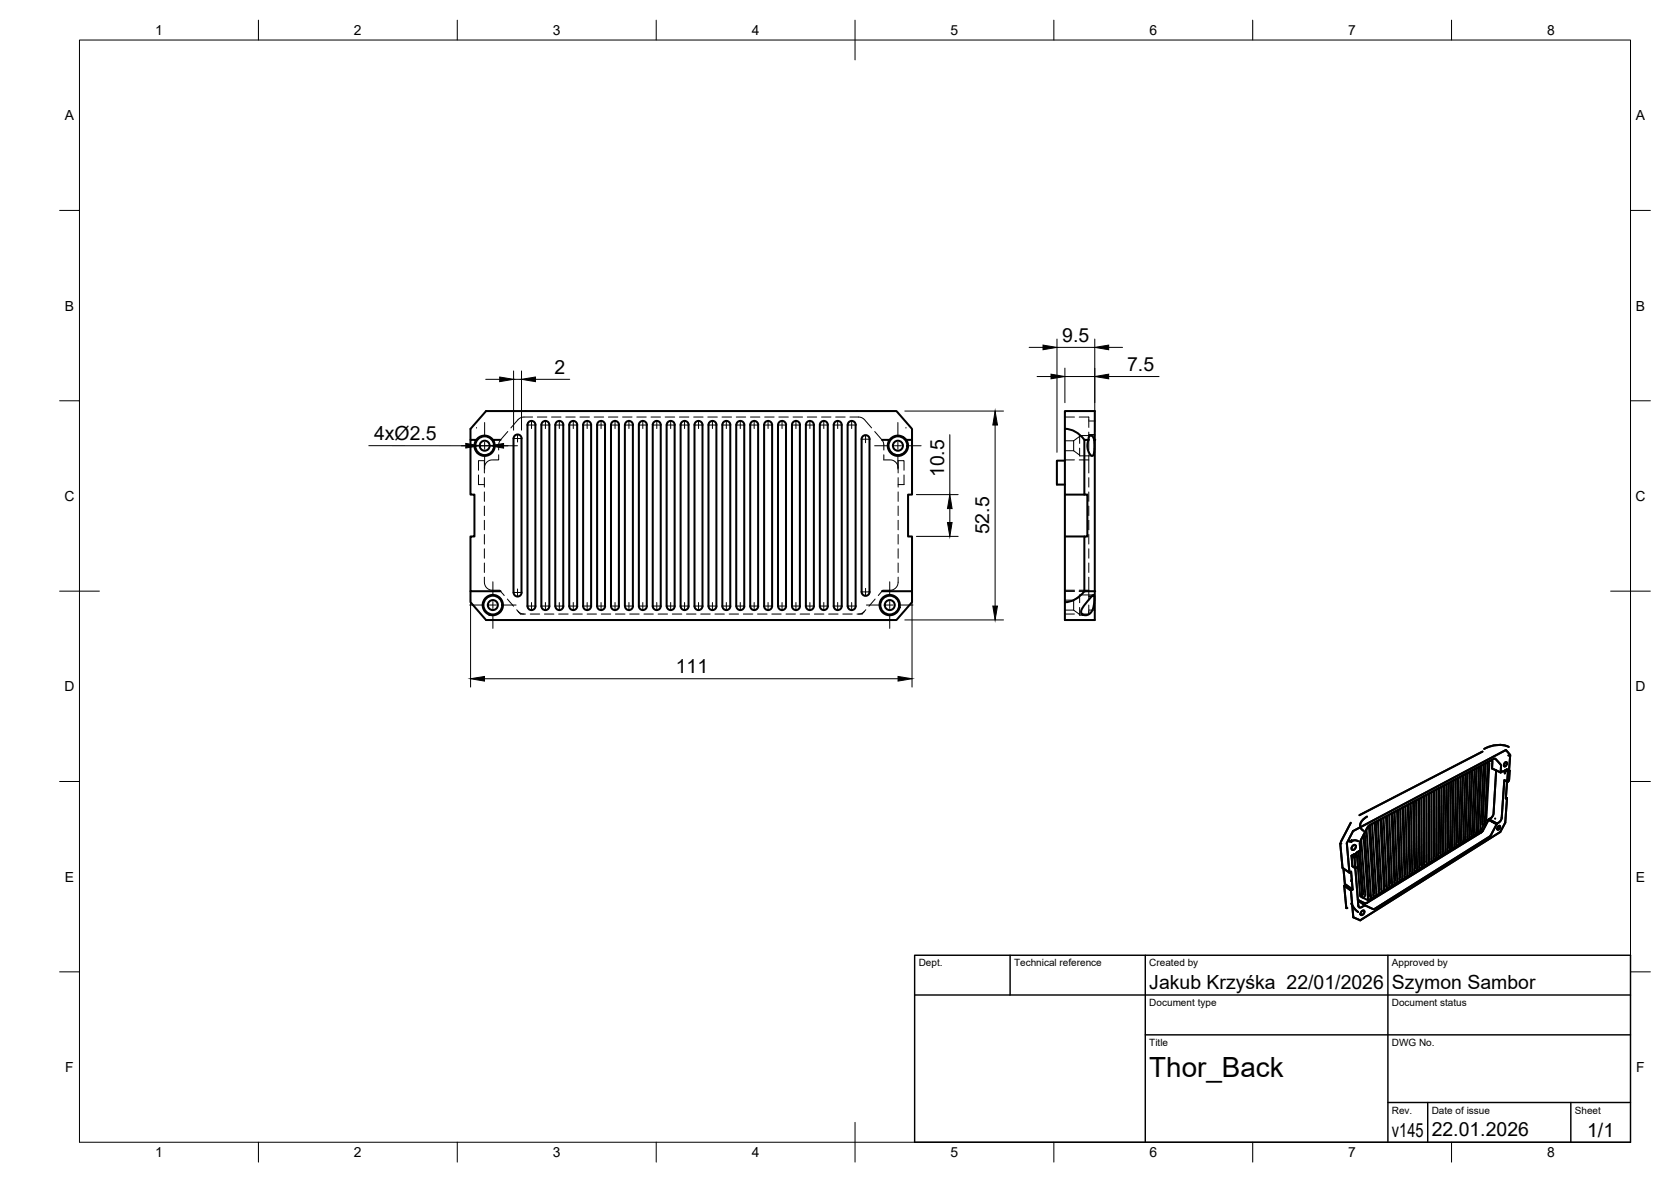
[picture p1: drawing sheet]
<svg xmlns="http://www.w3.org/2000/svg" width="420mm" height="297mm" viewBox="0 0 420 297" stroke-linecap="round" stroke-linejoin="round" font-family="sans-serif">
<!-- layer: Visible -->
<g fill="none" stroke="#000" stroke-width=".51">
<path d="M118.3 110.5v-2.7l3.9-4.5h103.2l3.9 4.5v2.7M119.8 110.5l1-.8 1-.2a2.6 2.6 0 0 1 2.1 1M125.9 110.5h-2l.2 .3a2.55 2.55 0 0 1-2.4 3.8 2.55 2.55 0 0 1-1.9-4.1h-1.5v13.8h1v10.5h-1v13.8h7.6M129.4 109.5a1.01 1.01 0 0 1 1.1-.2 1.01 1.01 0 0 1 .6 .9v38.7a1.02 1.02 0 0 1-1 1 1.02 1.02 0 0 1-1-1v-38.7zM132.9 106.1a1.01 1.01 0 0 1 1.1-.2 1.01 1.01 0 0 1 .6 .9v45.5a1.01 1.01 0 0 1-1 1 1.01 1.01 0 0 1-1-1v-45.5zM136.4 106.1a1.01 1.01 0 0 1 1.1-.2 1.01 1.01 0 0 1 .6 .9v45.5a1.01 1.01 0 0 1-1 1 1.01 1.01 0 0 1-1-1v-45.5zM139.9 106.1a1.01 1.01 0 0 1 1.1-.2 1.01 1.01 0 0 1 .6 .9v45.5a1.02 1.02 0 0 1-1 1 1.02 1.02 0 0 1-1-1v-45.5zM143.4 106.1a1.01 1.01 0 0 1 1.1-.2 1.01 1.01 0 0 1 .6 .9v45.5a1.01 1.01 0 0 1-1 1 1.01 1.01 0 0 1-1-1v-45.5zM146.9 106.1a1.01 1.01 0 0 1 1.1-.2 1.01 1.01 0 0 1 .6 .9v45.5a1.01 1.01 0 0 1-1 1 1.01 1.01 0 0 1-1-1v-45.5zM150.4 106.1a1.01 1.01 0 0 1 1.1-.2 1.01 1.01 0 0 1 .6 .9v45.5a1.01 1.01 0 0 1-1 1 1.01 1.01 0 0 1-1-1v-45.5zM153.9 106.1a1.01 1.01 0 0 1 1.1-.2 1.01 1.01 0 0 1 .6 .9v45.5a1.01 1.01 0 0 1-1 1 1.01 1.01 0 0 1-1-1v-45.5zM157.4 106.1a1.01 1.01 0 0 1 1.1-.2 1.01 1.01 0 0 1 .7 .9v45.5a1.02 1.02 0 0 1-1.1 1 1.02 1.02 0 0 1-1-1v-45.5z"/>
<path d="M160.9 106.1a1.01 1.01 0 0 1 1.1-.2 1.01 1.01 0 0 1 .6 .9v45.5a1.01 1.01 0 0 1-1 1 1.01 1.01 0 0 1-1-1v-45.5zM164.4 106.1a1.01 1.01 0 0 1 1.1-.2 1.01 1.01 0 0 1 .6 .9v45.5a1.01 1.01 0 0 1-1 1 1.01 1.01 0 0 1-1-1v-45.5zM167.9 106.1a1.01 1.01 0 0 1 1.1-.2 1.01 1.01 0 0 1 .7 .9v45.5a1.02 1.02 0 0 1-1.1 1 1.02 1.02 0 0 1-1-1v-45.5zM171.4 106.1a1.01 1.01 0 0 1 1.1-.2 1.01 1.01 0 0 1 .6 .9v45.5a1.01 1.01 0 0 1-1 1 1.01 1.01 0 0 1-1-1v-45.5zM174.9 106.1a1.01 1.01 0 0 1 1.1-.2 1.01 1.01 0 0 1 .6 .9v45.5a1.01 1.01 0 0 1-1 1 1.01 1.01 0 0 1-1-1v-45.5zM178.4 106.1a1.01 1.01 0 0 1 1.1-.2 1.01 1.01 0 0 1 .6 .9v45.5a1.01 1.01 0 0 1-1 1 1.01 1.01 0 0 1-1-1v-45.5zM181.9 106.1a1.01 1.01 0 0 1 1.1-.2 1.01 1.01 0 0 1 .6 .9v45.5a1.01 1.01 0 0 1-1 1 1.01 1.01 0 0 1-1-1v-45.5zM185.4 106.1a1.01 1.01 0 0 1 1.1-.2 1.01 1.01 0 0 1 .7 .9v45.5a1.02 1.02 0 0 1-1.1 1 1.02 1.02 0 0 1-1-1v-45.5zM188.9 106.1a1.01 1.01 0 0 1 1.1-.2 1.01 1.01 0 0 1 .6 .9v45.5a1.01 1.01 0 0 1-1 1 1.01 1.01 0 0 1-1-1v-45.5zM192.4 106.1a1.01 1.01 0 0 1 1.1-.2 1.01 1.01 0 0 1 .6 .9v45.5a1.01 1.01 0 0 1-1 1 1.01 1.01 0 0 1-1-1v-45.5zM195.9 106.1a1.01 1.01 0 0 1 1.1-.2 1.01 1.01 0 0 1 .7 .9v45.5a1.02 1.02 0 0 1-1.1 1 1.02 1.02 0 0 1-1-1v-45.5zM199.4 106.1a1.01 1.01 0 0 1 1.1-.2 1.01 1.01 0 0 1 .6 .9v45.5a1.01 1.01 0 0 1-1 1 1.01 1.01 0 0 1-1-1v-45.5z"/>
<path d="M202.9 106.1a1.01 1.01 0 0 1 1.1-.2 1.01 1.01 0 0 1 .6 .9v45.5a1.01 1.01 0 0 1-1 1 1.01 1.01 0 0 1-1-1v-45.5zM206.4 106.1a1.01 1.01 0 0 1 1.1-.2 1.01 1.01 0 0 1 .7 .9v45.5a1.01 1.01 0 0 1-1 1 1.01 1.01 0 0 1-1.1-1v-45.5zM209.9 106.1a1.01 1.01 0 0 1 1.1-.2 1.01 1.01 0 0 1 .6 .9v45.5a1.01 1.01 0 0 1-1 1 1.01 1.01 0 0 1-1-1v-45.5zM213.1 106.8v45.5M213.1 106.8a1.01 1.01 0 0 1 1.1-1 1.01 1.01 0 0 1 1 1M215.1 106.8v45.5M216.9 109.6a1.01 1.01 0 0 1 1.1-.2 1.01 1.01 0 0 1 .7 1v38.3a1.01 1.01 0 0 1-1 1 1.01 1.01 0 0 1-1.1-1v-38.3zM221.8 110.5h1.9l-.1 .3a2.55 2.55 0 0 0 2.3 3.8 2.55 2.55 0 0 0 1.9-4.1M223.7 110.5l.4-.4a2.52 2.52 0 0 1 3.7 .4M227.8 110.5h1.5M229.3 110.5v13.8h-1v10.5h1v13.8h-7.5M267.8 103.3h7.5v52.5h-7.5z"/>
<path d="M267.8 115.8h-2.1v6h2.1M267.8 107.8a6.3 6.3 0 0 1 4.8 2.7M273.7 110.5l.1-.6 .4-.4 .5 .2 .4 .8M275.3 110.5h-.2l.1 2.5-.2 1.3a.52 .52 0 0 1-.6 .2 .52 .52 0 0 1-.4-.5l-.6-1.6 .3-1.9h-1.1v13.8h.8v10.5h-.8v13.8h2.7M267.8 134.8h4.8M267.8 124.3h4.8M118.3 148.6v2.7l3.9 4.5h103.2l3.9-4.5v-2.7M213.1 152.3a1.01 1.01 0 0 0 1.1 1 1.01 1.01 0 0 0 1-1M272.6 148.6a6.3 6.3 0 0 1-4.8 2.7M274.6 149.8l.4-.3 .2 .5-.1 1.7-.4 1.6-.4 .7-.7 .5h-1.2l-.6-.6 .2-.8zM358.6 199.8l.2 17.1a.41 .41 0 0 1-.2 .5 .41 .41 0 0 1-.5-.1l-.2-17.2M359.4 199.4v16.4l-.1 .4"/>
<path d="M359.9 199.1v17a.4 .4 0 0 1-.1 .6 .4 .4 0 0 1-.5-.2l-.1-17M360.6 198.7v16.4l-.2 .4M361.2 198.4l-.1 17a.39 .39 0 0 1-.1 .5 .39 .39 0 0 1-.6-.1l.1-17M361.9 198l-.1 16.4-.2 .4M362.4 197.7l-.1 17a.39 .39 0 0 1-.2 .5 .39 .39 0 0 1-.5-.1l.1-17M363.1 197.4l-.2 16.3-.1 .4M363.7 197.1l-.3 16.9a.38 .38 0 0 1-.1 .5 .38 .38 0 0 1-.5-.1l.2-17M364.3 196.7l-.2 16.3-.2 .4M364.9 196.4l-.3 16.9a.39 .39 0 0 1-.2 .5 .39 .39 0 0 1-.5-.1l.3-16.9M365.5 196.1l-.4 16.6M366.1 195.8l-.4 16.8a.44 .44 0 0 1-.2 .4 .44 .44 0 0 1-.4 .1l.3-16.9M366.7 195.5l-.5 16.5"/>
<path d="M367.3 195.2l-.5 16.7a.38 .38 0 0 1-.1 .5 .38 .38 0 0 1-.5-.1l.4-16.8M367.9 194.8l-.6 16.5M368.4 194.5l-.5 16.8a.37 .37 0 0 1-.1 .4 .37 .37 0 0 1-.5-.1l.5-16.7M369 194.2l-.6 16.4M369.6 193.9l-.6 16.7a.43 .43 0 0 1-.2 .4 .43 .43 0 0 1-.4 .1l.5-16.8M370.2 193.6l-.7 16.3M370.8 193.3l-.7 16.6a.36 .36 0 0 1-.1 .5 .36 .36 0 0 1-.5-.1l.6-16.7M371.3 193l-.7 16.3M371.9 192.7l-.8 16.7a.32 .32 0 0 1-.1 .4 .32 .32 0 0 1-.5-.2l.7-16.6M372.4 192.4l-.8 16.2M373 192.1l-.8 16.5a.43 .43 0 0 1-.1 .4 .43 .43 0 0 1-.5 .1l.8-16.7M373.5 191.8l-.8 14.9"/>
<path d="M374.1 191.5l-.8 15.3a.35 .35 0 0 1-.2 .4 .35 .35 0 0 1-.4 0l.8-15.4M374.2 191.5l.3 .4-.8 14.1-1.7 3.1-27.9 17.1-2-.9-.1-.2-.6-7.3M375.1 191l.1 .4v1.7l2.1 1M376.2 193.6l-.7 10.9a2.11 2.11 0 0 1-1.2 1.5M378.4 193.6l.5-.3 .7 .4-.4 .2M378.4 191.6l.1-.1a.53 .53 0 0 1 .4 .6 .53 .53 0 0 1-.4 .5h-.1a.57 .57 0 0 1 0-1zM379.4 187.7a7 7 0 0 0-6.2 .5M379.4 193.6l.3-3.9-1-1.2-38.5 20.4-1.6 3 .7 7.4 .4-.2 .4 4.4-.4 .3 .6 6.7 1.7 .8 35.2-22.2 1.3-2.4 .4-6.2-.3 .2 .3-4.1 .3-.2v-.2M379.6 193.7l-.2 2.4-.4 .3M337 212l.6 6.1 1.7 1.2M337.8 218.3l.4 3.9 1.9 1.3M339.3 211.4h.1"/>
<path d="M339.6 206.8l-2.5 4.8M339.8 215l.7-.3 .7 .4 .2 2.7-.6 .4-.7-.5zM339.8 211.2v.3M339.9 211.2l-.1 .3M340.2 212.5a.47 .47 0 0 1 .7 0 .47 .47 0 0 1-.2 .7 .5 .5 0 0 1-.8 .3 .5 .5 0 0 1 .1-.8zM340.6 215.5l.9 12.1 .2 .4 .3 .1 1.2-.6-1.8-1.3M340.7 214.8l.4-.5 .9-.6-.1-1.7 .2-.7 1.7-3.3 .6-.7 31.4-16.6h.3l1.3 1.5-.1 1.9 .8-.3 .3 .5v-.7l.8 .3-.2 2.5-.8-.4-.6 9.5a2.17 2.17 0 0 1-1.3 1.6l-1.4 2.7-.4 .5-28.7 18-.7 .1-1.9-.9M341.1 214.3l.1 .8-.6 .4-.8-.5M341.5 211.4a1.38 1.38 0 0 0-1.7 .1M341.8 204.9l31-16zM342 213.8l.8 10.7-.3 .6M342.3 211l1 13.9a.48 .48 0 0 1-.2 .6 .48 .48 0 0 1-.6-.1l-.9-11.4"/>
<path d="M343.2 209.3l1 15.8-.3 .6M343.6 208.4l1.1 17a.47 .47 0 0 1-.1 .6 .47 .47 0 0 1-.6-.1l-1.2-16M343.7 205.2a2.38 2.38 0 0 0-1.6 2.8l.8 .8M344.5 207.3l1.1 17-.3 .5M345 207l1.1 17.6a.46 .46 0 0 1-.2 .6 .46 .46 0 0 1-.6-.1l-1.1-17.6M345.9 206.5l1 16.9-.3 .6M346.5 206.3l.9 17.5a.44 .44 0 0 1-.2 .6 .44 .44 0 0 1-.5-.1l-1.1-17.6M347.4 205.8l.8 16.8-.2 .6M347.9 205.5l.8 17.5a.44 .44 0 0 1-.1 .6 .44 .44 0 0 1-.6-.2l-.9-17.5M348.8 205l.7 16.9-.2 .5M349.3 204.8l.7 17.4a.43 .43 0 0 1-.1 .5 .43 .43 0 0 1-.6-.1l-.8-17.4M350.2 204.3l.6 16.8-.2 .5"/>
<path d="M350.7 204l.6 17.4a.44 .44 0 0 1-.2 .5 .44 .44 0 0 1-.5 0l-.7-17.5M351.5 203.5l.6 16.8-.2 .5M352 203.3l.6 17.3a.43 .43 0 0 1-.2 .6 .43 .43 0 0 1-.5-.1l-.6-17.4M352.9 202.8l.5 16.7-.3 .5M353.4 202.6l.5 17.2a.42 .42 0 0 1-.2 .6 .42 .42 0 0 1-.6-.1l-.5-17.3M354.2 202.1l.4 16.7-.2 .5M354.7 201.8l.4 17.3a.41 .41 0 0 1-.1 .5 .41 .41 0 0 1-.6-.1l-.4-17.2M355.5 201.4l.3 16.6-.2 .5M356 201.1l.3 17.2a.41 .41 0 0 1-.1 .6 .41 .41 0 0 1-.6-.1l-.3-17.3M356.8 200.7l.2 16.6-.2 .4M357.4 200.4l.1 17.2a.41 .41 0 0 1-.1 .5 .41 .41 0 0 1-.6-.1l-.2-17.2M358.1 200l.1 16.5-.1 .5"/>
<path d="M372.5 209.2l-28.8 17.7M372.9 208.6l-.5 .6M374.3 206l-1.4 2.8M374.3 206l2 1.1M374.4 205.9l2 1.1M375.9 205.7h.1M376.7 207.7l.3-.2a.5 .5 0 0 1 .1 .7 .5 .5 0 0 1-.6 .2zM378.7 200.4l.2 .1M339.7 223.8l-1.7-1.2 .5 5.6M339.8 227.1l.8 1.3 .9 .8M339.9 221.1l-.1 .3M341.4 226.2l1.7 .8"/>
<path d="M341.4 226.2l1.9 1.3M342.4 229a.38 .38 0 0 1 .6-.2 .38 .38 0 0 1 0 .6 .5 .5 0 0 1-.3 .5 .5 .5 0 0 1-.6-.2zM343.7 226.9l-.6 .1"/>
<circle cx="121.9" cy="112" r="2.36"/>
<circle cx="121.9" cy="112" r="1.26"/>
<circle cx="225.8" cy="112" r="2.36"/>
<circle cx="225.8" cy="112" r="1.26"/>
<circle cx="123.9" cy="152.1" r="2.56"/>
<circle cx="123.9" cy="152.1" r="2.36"/>
<circle cx="123.9" cy="152.1" r="1.26"/>
<circle cx="223.7" cy="152.1" r="2.55"/>
<circle cx="223.7" cy="152.1" r="2.36"/>
<circle cx="223.7" cy="152.1" r="1.26"/>
</g>
<!-- layer: Hidden -->
<g fill="none" stroke="#000" stroke-width=".25">
<path d="M119.8 107.5h.1M120.3 119.4v2.4h1.5M121.8 117.6v-1.8h-1.5v2.4M125.4 114.3v1.3a4 4 0 0 0-2.6 .2l-.9 1.1-.1 2M127.7 108.4l-2 2.4a3.5 3.5 0 0 0-.3 2.3M133.9 104.8h-2.5l-.6 .3-2.3 2.4M135.1 104.8h2.4M138.7 104.8h2.4M142.3 104.8h2.3M145.8 104.8h2.4M149.4 104.8h2.4M153 104.8h2.3"/>
<path d="M156.5 104.8h2.4M160.1 104.8h2.4M163.7 104.8h2.4M167.3 104.8h2.4M170.8 104.8h2.4M174.4 104.8h2.4M178 104.8h2.4M181.5 104.8h2.4M185.1 104.8h2.4M188.7 104.8h2.4M192.3 104.8h2.3M195.8 104.8h2.4"/>
<path d="M199.4 104.8h2.4M203 104.8h2.4M206.6 104.8h2.3M210.1 104.8h2.4M213.7 104.8h2.5l.7 .3 2.3 2.4M219.9 108.4l2 2.4a3.5 3.5 0 0 1 .3 2.3M222.2 114.3v1.3a4 4 0 0 1 2.6 .2l.8 .8 .2 1M227.3 118.2v-2.4h-1.5v3.1M227.3 119.4v2.4h-1.5M227.8 107.5h.1M267.8 107.5h.1M267.8 104.8h2.4"/>
<path d="M267.8 115.6h2.4M267.8 110.8h2.2M267.8 113.3h2.2M270 110.8v2.5M270 113.3l1.5 1.1M271.4 104.8h2.4v2.6M271.4 115.6h2.4M271.5 112.6v2h3.1M271.5 109.7l-1.5 1.1M272.6 110.5h1.1M272.6 110.5h.1M273.7 110.5h.1"/>
<path d="M273.8 114.3v4.6M273.8 108.6v4.5M273.8 109.2h1.5M273.8 105.8h1.5M273.8 109.4h1.5M274.3 109.5h-2.8v1.9M275.3 110.5h.1M121.8 120v2.4M121.8 123.6v2.4M121.8 127.2v2.4M121.8 130.8v2.3M121.8 134.3v2.4"/>
<path d="M121.8 137.9v2.4M225.8 120v2.4M225.8 123.6v2.4M225.8 127.2v2.4M225.8 130.8v2.3M225.8 134.3v2.4M225.8 137.9v2.4M273.8 120v2.4M273.8 123.6v2.4M273.8 127.2v2.4M273.8 130.8v2.3M273.8 134.3v2.4"/>
<path d="M273.8 137.9v2.4M121.8 145a2.73 2.73 0 0 0 .9 3 3.9 3.9 0 0 0 2.9 .3l1.2 1.4M121.8 141.5v2.4M127.6 150.5l1.5 1.8M129.9 153.2l1 1.1h1.2M130.2 153.6l.9 .6 .7 .1M133.3 154.3h2.4M136.9 154.3h2.4M140.5 154.3h2.4M144 154.3h2.4M147.6 154.3h2.4M151.2 154.3h2.4"/>
<path d="M154.7 154.3h2.4M158.3 154.3h2.4M161.9 154.3h2.4M165.5 154.3h2.4M169 154.3h2.4M172.6 154.3h2.4M176.2 154.3h2.4M179.8 154.3h2.3M183.3 154.3h2.4M186.9 154.3h2.4M190.5 154.3h2.4M194.1 154.3h2.3"/>
<path d="M197.6 154.3h2.4M201.2 154.3h2.4M204.8 154.3h2.4M208.3 154.3h2.4M211.9 154.3h2.4M217.4 153.6l-.9 .6-.6 .1M217.7 153.2l-.9 1.1h-1.3M220 150.5l-1.5 1.8M225.8 145v1.3a2.01 2.01 0 0 1-2 2h-1.8l-1.2 1.4M225.8 141.5v2.4M267.8 153.3h2.2l1.5 1.1M267.8 154.3h2.4"/>
<path d="M267.8 148.3h2.4M267.8 148.6h2.4M267.8 150.8h2.2M270 150.8v2.5M271.4 148.3h2.4M271.4 148.6h2.4M271.5 152.7v1.9h1.4M271.5 149.7l-1.5 1.1M273.8 145v3.6M273.8 152v2.3h-2.4M273.8 141.5v2.4M273.8 148.6v2.2"/>
<path d="M273.8 149.9h1.5M273.8 153.3h1.5M273.8 149.8h1.5M275 149.5h-3.5v2M275.3 148.6h.1"/>
</g>
<!-- layer: Visible -->
<g fill="#000">
<circle cx="275.1" cy="110.5" r=".25"/>
<circle cx="272.6" cy="148.6" r=".25"/>
<circle cx="379.3" cy="189.9" r=".25"/>
<circle cx="337" cy="212" r=".25"/>
<circle cx="339.3" cy="211.4" r=".25"/>
<circle cx="338.5" cy="228.2" r=".25"/>
</g>
<!-- layer: BORDER -->
<g fill="none" stroke="#000" stroke-width=".25">
<path d="M20 10.1h390v276.9h-390zM65 5.1v5M115 5.1v5M165 5.1v5M215 5.1v10M265 5.1v5M315 5.1v5M365 5.1v5M15 52.9h5M410 52.9h5M15 100.7h5M410 100.7h5"/>
<path d="M15 148.6h10M405 148.6h10M15 196.4h5M410 196.4h5M15 244.2h5M410 244.2h5M65 287v5M115 287v5M165 287v5M215 282.1v9.9M265 287v5M315 287v5"/>
<path d="M365 287v5"/>
</g>
<!-- layer: TITLEBLOCK -->
<path d="M230 240.1h180v46.9h-180zM230 250h180M254 240.1v9.9M288 240.1v46.9M349 240.1v46.9M288 260.1h122M349 277.1h61M359 277.1v9.9M395 277.1v9.9" fill="none" stroke="#000" stroke-width=".36"/>
<!-- layer: Smart Centers -->
<g fill="none" stroke="#000" stroke-width=".25">
<path d="M116 112h3.2M121 112h1.8M121.9 106.2v3.1M121.9 111.1v1.8M121.9 114.7v3.2M124.5 112h3.2M129.2 110.2h1.8M130.1 109.3v1.8M132.7 106.8h1.8M133.6 105.9v1.8M136.2 106.8h1.8M137.1 105.9v1.8"/>
<path d="M139.7 106.8h1.8M140.6 105.9v1.8M143.2 106.8h1.8M144.1 105.9v1.8M146.7 106.8h1.8M147.6 105.9v1.8M150.2 106.8h1.8M151.1 105.9v1.8M153.7 106.8h1.8M154.6 105.9v1.8M157.2 106.8h1.8M158.1 105.9v1.8"/>
<path d="M160.7 106.8h1.8M161.6 105.9v1.8M164.2 106.8h1.8M165.1 105.9v1.8M167.7 106.8h1.8M168.6 105.9v1.8M171.2 106.8h1.8M172.1 105.9v1.8M174.8 106.8h1.7M175.6 105.9v1.8M178.2 106.8h1.8M179.1 105.9v1.8"/>
<path d="M181.7 106.8h1.8M182.6 105.9v1.8M185.3 106.8h1.7M186.1 105.9v1.8M188.7 106.8h1.8M189.6 105.9v1.8M192.2 106.8h1.8M193.1 105.9v1.8M195.7 106.8h1.8M196.6 105.9v1.8M199.2 106.8h1.8M200.1 105.9v1.8"/>
<path d="M202.7 106.8h1.8M203.6 105.9v1.8M206.2 106.8h1.8M207.1 105.9v1.8M209.7 106.8h1.8M210.6 105.9v1.8M213.2 106.8h1.8M214.1 105.9v1.8M216.7 110.4h1.8M217.6 109.5v1.8M219.9 112h3.2M224.9 112h1.8"/>
<path d="M225.8 106.2v3.1M225.8 111.1v1.8M225.8 114.7v3.2M228.5 112h3.1M118.1 152h3.1M123 152h1.8M123.9 146.2v3.2M123.9 151.2v1.7M123.9 154.7v3.2M126.6 152h3.2M129.2 148.9h1.8M130.1 148v1.8"/>
<path d="M132.7 152.3h1.8M133.6 151.4v1.8M136.2 152.3h1.8M137.1 151.4v1.8M139.7 152.3h1.8M140.6 151.4v1.8M143.2 152.3h1.8M144.1 151.4v1.8M146.7 152.3h1.8M147.6 151.4v1.8M150.2 152.3h1.8M151.1 151.4v1.8"/>
<path d="M153.7 152.3h1.8M154.6 151.4v1.8M157.2 152.3h1.8M158.1 151.4v1.8M160.7 152.3h1.8M161.6 151.4v1.8M164.2 152.3h1.8M165.1 151.4v1.8M167.7 152.3h1.8M168.6 151.4v1.8M171.2 152.3h1.8M172.1 151.4v1.8"/>
<path d="M174.8 152.3h1.7M175.6 151.4v1.8M178.2 152.3h1.8M179.1 151.4v1.8M181.7 152.3h1.8M182.6 151.4v1.8M185.3 152.3h1.7M186.1 151.4v1.8M188.7 152.3h1.8M189.6 151.4v1.8M192.2 152.3h1.8M193.1 151.4v1.8"/>
<path d="M195.7 152.3h1.8M196.6 151.4v1.8M199.2 152.3h1.8M200.1 151.4v1.8M202.7 152.3h1.8M203.6 151.4v1.8M206.2 152.3h1.8M207.1 151.4v1.8M209.7 152.3h1.8M210.6 151.4v1.8M213.2 152.3h1.8M214.1 151.4v1.8"/>
<path d="M216.7 148.7h1.8M217.6 147.9v1.7M217.8 152h3.2M222.8 152h1.8M223.7 146.2v3.2M223.7 151.2v1.7M223.7 154.7v3.2M226.4 152h3.2"/>
</g>
<!-- layer: FD_Dimensions -->
<g fill="none" stroke="#000" stroke-width=".25">
<path d="M122.1 95.3h3.5M129.1 93.2v14.9M129.1 95.3h2M131.1 93.2v14.9M134.6 95.3h8.7M258.8 87.3h3.5M260.8 94.6h3.5M265.8 85.2v28.5M265.8 87.3h9.5M267.8 92.5v8.7M267.8 94.6h7.5M275.3 85.2v23.2"/>
<path d="M278.8 94.6h12.6M278.8 87.3h3.5M92.7 112h24.4M120.6 112h2.5M126.6 112h3.5M227.5 103.3h24.8M238.8 109.2v15.1M250.2 106.8v45.5M230.4 134.8h10.5M230.4 124.3h10.5M238.8 127.8v3.5M118.3 150.7v22"/>
<path d="M227.5 155.8h24.8M229.3 150.7v22M121.8 170.6h104"/>
</g>
<g fill="#000" stroke="#000" stroke-width=".25">
<path d="M125.6 94.7l3.5 .6-3.5 .6zM131.1 95.3l3.5-.6v1.2zM262.3 86.7l3.5 .6-3.5 .6zM264.3 94l3.5 .6-3.5 .6zM275.3 94.6l3.5-.6v1.2zM275.3 87.3l3.5-.6v1.2zM117.1 111.4l3.5 .6-3.5 .6zM123.1 112l3.5-.6v1.2zM250.2 103.3l.6 3.5h-1.2zM238.2 131.3h1.2l-.6 3.5zM238.8 124.3l.6 3.5h-1.2zM249.6 152.3h1.2l-.6 3.5z"/>
<path d="M118.3 170.6l3.5-.6v1.2zM225.8 170l3.5 .6-3.5 .6z"/>
</g>
<text font-size="7" x="289" y="270.6">Thor_Back</text>
<g font-size="4.9">
<text x="267.1" y="85.8">9.5</text>
<text x="139.4" y="93.9">2</text>
<text x="283.4" y="93.2">7.5</text>
<text x="94.1" y="110.5">4xØ2.5</text>
<text x="237.4" y="119.9" transform="rotate(-90 237.4 119.9)">10.5</text>
<text x="248.8" y="134.3" transform="rotate(-90 248.8 134.3)">52.5</text>
<text x="169.9" y="169.2">111</text>
<text x="289" y="248.5">Jakub Krzyśka 22/01/2026</text>
<text x="350" y="248.5">Szymon Sambor</text>
<text x="350" y="285.7">v145</text>
<text x="360" y="285.5">22.01.2026</text>
<text x="399.1" y="285.7">1/1</text>
</g>
<g font-size="3.5">
<text x="39" y="8.8">1</text>
<text x="89" y="8.8">2</text>
<text x="139" y="8.8">3</text>
<text x="189" y="8.8">4</text>
<text x="239" y="8.8">5</text>
<text x="289" y="8.8">6</text>
<text x="339" y="8.8">7</text>
<text x="389" y="8.8">8</text>
<text x="16.3" y="30.2">A</text>
<text x="411.3" y="30.2">A</text>
<text x="16.3" y="78">B</text>
<text x="411.3" y="78">B</text>
<text x="16.2" y="125.9">C</text>
<text x="411.2" y="125.9">C</text>
<text x="16.2" y="173.7">D</text>
<text x="411.2" y="173.7">D</text>
<text x="16.3" y="221.6">E</text>
<text x="411.3" y="221.6">E</text>
<text x="16.4" y="269.4">F</text>
<text x="411.4" y="269.4">F</text>
<text x="39" y="290.8">1</text>
<text x="89" y="290.8">2</text>
<text x="139" y="290.8">3</text>
<text x="189" y="290.8">4</text>
<text x="239" y="290.8">5</text>
<text x="289" y="290.8">6</text>
<text x="339" y="290.8">7</text>
<text x="389" y="290.8">8</text>
</g>
<g font-size="2.5">
<text x="231" y="242.9">Dept.</text>
<text x="255" y="242.9">Technical reference</text>
<text x="289" y="242.9">Created by</text>
<text x="350" y="242.9">Approved by</text>
<text x="289" y="252.8">Document type</text>
<text x="350" y="252.8">Document status</text>
<text x="289" y="262.9">Title</text>
<text x="350" y="262.9">DWG No.</text>
<text x="350" y="279.9">Rev.</text>
<text x="360" y="279.9">Date of issue</text>
<text x="396" y="279.9">Sheet</text>
</g>
</svg>
